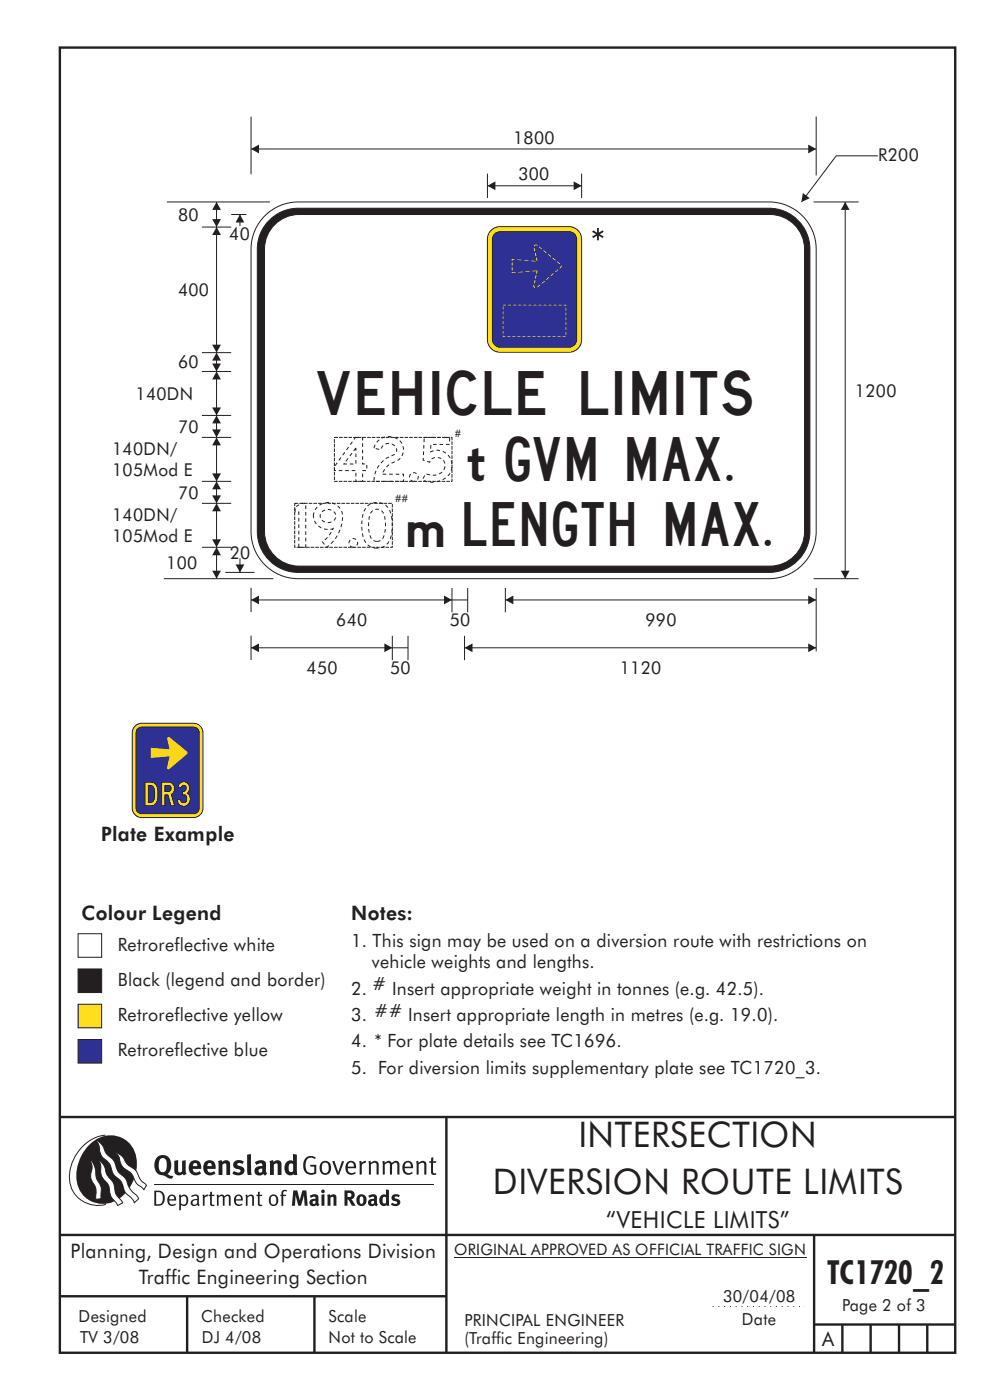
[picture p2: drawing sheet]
<svg xmlns="http://www.w3.org/2000/svg" width="210mm" height="297mm" viewBox="0 0 210 297" stroke-linecap="round" stroke-linejoin="round" font-family="sans-serif">
<g fill="none" stroke="#231f20" stroke-width=".51">
<path d="M12.7 10.1h189.9v276.9h-189.9zM12.7 237h189.8M94.7 236.9v50.1M12.7 262h190M12.7 275h82M39.7 275v12M66.7 275v12M172.7 262v25M172.7 281h30M178.7 281v6M184.7 281v6M190.7 281v6"/>
<path d="M196.7 281v6"/>
</g>
<path d="M151.2 277.2h19.5" fill="none" stroke="#231f20" stroke-width=".21" stroke-dasharray=".2 1" stroke-linecap="butt"/>
<path d="M96.3 266.7h74.7" fill="none" stroke="#231f20" stroke-width=".21"/>
<g fill="#231f20">
<path d="M64.9 245.6a1.61 1.61 0 0 1 2.1 0l-.2 .3a1.17 1.17 0 0 0-1.4-.2 1.17 1.17 0 0 0-.6 1.3 1.42 1.42 0 0 0 1.2 1.8l.7-.1v-1.2h-.8l-.1-.4h1.3v1.8a1.82 1.82 0 0 1-2.2 0 1.82 1.82 0 0 1-.6-2.1l.2-.7z" fill-rule="evenodd"/>
<path d="M68.2 246.5a1.77 1.77 0 0 0 .4 2.7 1.39 1.39 0 0 0 1.4-.5 1.39 1.39 0 0 0 .2-1.5 1.19 1.19 0 0 0-2-.7zM68.5 246.8a.83 .83 0 0 1 1 .1 .83 .83 0 0 1 .2 .9 .75 .75 0 0 1-.6 1.1 .75 .75 0 0 1-.8-.9v-.9z" fill-rule="evenodd"/>
<path d="M70.5 246.3h.4l.8 2.4 .8-2.4h.5l-1.1 2.9h-.4z" fill-rule="evenodd"/>
<path d="M73.6 246.7a1.74 1.74 0 0 0 .5 2.5l.9-.1 .5-.2-.2-.3a.89 .89 0 0 1-1.1 .2 .89 .89 0 0 1-.4-1h1.7a1.15 1.15 0 0 0-.4-1.4 1.15 1.15 0 0 0-1.5 .3zM74 246.8a.67 .67 0 0 1 .8-.1 .67 .67 0 0 1 .3 .8h-1.3z" fill-rule="evenodd"/>
<path d="M76.2 246.4l.4-.1 .1 .4 .5-.4h.5l-.2 .5a.61 .61 0 0 0-.8 .6v1.8h-.4z" fill-rule="evenodd"/>
<path d="M78.1 246.4l.5-.1 .1 .4a.89 .89 0 0 1 .9-.4 .89 .89 0 0 1 .7 .7v2.2h-.4v-2.2l-.1-.2-.3-.1-.8 .3v2.2h-.4z" fill-rule="evenodd"/>
<path d="M81.1 246.4l.4-.1 .1 .4a.83 .83 0 0 1 .8-.4 .83 .83 0 0 1 .7 .4 .86 .86 0 0 1 .9-.4 .86 .86 0 0 1 .7 .7v2.2h-.4l-.1-2.4a.5 .5 0 0 0-.8 .1l-.2 .2v2.1h-.5v-2.3l-.4-.2-.7 .3v2.2h-.4z" fill-rule="evenodd"/>
<path d="M85.7 246.7a1.74 1.74 0 0 0 .5 2.5l.9-.1 .5-.2-.2-.3a.89 .89 0 0 1-1.1 .2 .89 .89 0 0 1-.4-1h1.7a1.15 1.15 0 0 0-.5-1.4 1.15 1.15 0 0 0-1.4 .3zM86 246.8a.67 .67 0 0 1 .9-.1 .67 .67 0 0 1 .3 .8h-1.3z" fill-rule="evenodd"/>
<path d="M88.3 246.4l.4-.1 .1 .4a.89 .89 0 0 1 .9-.4 .89 .89 0 0 1 .7 .7v2.2h-.4v-2.2l-.1-.2-.3-.1-.8 .3v2.2h-.4z" fill-rule="evenodd"/>
<path d="M91.5 245.6l.4-.1v.8h.7l-.2 .4h-.5v2.1l.1 .1h.5l.1 .3a.71 .71 0 0 1-1.2-.6v-1.9h-.3v-.4h.3z" fill-rule="evenodd"/>
<path d="M37 246.3l.8-.2v2a.46 .46 0 0 0 .2 .6 .46 .46 0 0 0 .6-.2v-2.2l.8-.2v2.4l.2 .5-.6 .3-.2-.3a1.03 1.03 0 0 1-1.2 .3 1.03 1.03 0 0 1-.6-1.1z" fill-rule="evenodd"/>
<path d="M40.4 246.5a1.64 1.64 0 0 0 0 2.3 1.64 1.64 0 0 0 2.3 .1l-.4-.4a.78 .78 0 0 1-.9 .2 .78 .78 0 0 1-.5-.7h1.8a1.37 1.37 0 0 0-.6-1.7 1.37 1.37 0 0 0-1.7 .2zM41 246.9a.48 .48 0 0 1 .7-.1 .48 .48 0 0 1 .2 .6h-1z" fill-rule="evenodd"/>
<path d="M43.5 246.5a1.65 1.65 0 0 0-.2 2 1.65 1.65 0 0 0 1.9 .7l.5-.3-.3-.4a.78 .78 0 0 1-.9 .3 .78 .78 0 0 1-.5-.8h1.8a1.37 1.37 0 0 0-.6-1.7 1.37 1.37 0 0 0-1.7 .2zM44.1 246.9a.48 .48 0 0 1 .6-.1 .48 .48 0 0 1 .2 .6h-.9z" fill-rule="evenodd"/>
<path d="M46.3 246.3l.7-.2 .1 .4a.95 .95 0 0 1 1-.3 .95 .95 0 0 1 .7 .8v2.3h-.8v-2.3l-.3-.2-.5 .3v2.2h-.8z" fill-rule="evenodd"/>
<path d="M49.7 246.5a1.73 1.73 0 0 1 2-.1l-.2 .5-.6-.2a.42 .42 0 0 0-.6 .3l.2 .2a1.23 1.23 0 0 1 1.4 1.1 1.47 1.47 0 0 1-2.3 .9l-.3-.2 .3-.6 .7 .3a.47 .47 0 0 0 .7-.3 .87 .87 0 0 0-1-.5l-.4-.2-.1-.4z" fill-rule="evenodd"/>
<path d="M54.1 246.5l.3 .6 .3-.2a.62 .62 0 0 1 .9 .1v.4a1.21 1.21 0 0 0-1.3 .3 1.21 1.21 0 0 0-.2 1.3 1.19 1.19 0 0 0 1.7 0l.5 .4 .4-.5-.3-.3v-1.4a.96 .96 0 0 0-1.3-1.1zM55 248l.6-.1v.7a.43 .43 0 0 1-.6 .1 .43 .43 0 0 1 0-.7z" fill-rule="evenodd"/>
<path d="M57.2 246.3l.7-.2 .1 .4a.95 .95 0 0 1 1-.3 .95 .95 0 0 1 .7 .8v2.3h-.8v-2.3l-.3-.2-.5 .3v2.2h-.8z" fill-rule="evenodd"/>
<path d="M62.2 244.8v1.5a1.29 1.29 0 0 0-1.4 .2 1.29 1.29 0 0 0-.5 1.3 1.24 1.24 0 0 0 .5 1.3 1.24 1.24 0 0 0 1.5 0l.1 .2h.7l-.1-4.4zM61.5 246.9l.4-.1 .3 .2v1.5l-.3 .1a.48 .48 0 0 1-.6-.4 1.52 1.52 0 0 1 .2-1.3z" fill-rule="evenodd"/>
<path d="M52.4 245l.8-.2 .2 4.5h-.8l-.1-.2z" fill-rule="evenodd"/>
</g>
<path d="M22.4 240.8a9 9 0 0 0-7.4 10.9 6.2 6.2 0 0 0 7.5 3.8M32.7 251.4h59.4" fill="none" stroke="#231f20" stroke-width=".21"/>
<path d="M19.1 242.7a5.7 5.7 0 0 1 6.5-1.4 5.7 5.7 0 0 1 3.4 5.7 8.6 8.6 0 0 1-6.2 8.3 5.7 5.7 0 0 1-6.5-7 9.9 9.9 0 0 1 2.8-5.6z" fill-rule="evenodd" fill="#231f20"/>
<path d="M24.4 244.5a3.1 3.1 0 0 1 2.3 2.2l.8 .7a3.2 3.2 0 0 1 2 2.4l.4 .6 1.2 1.1-.6 .9-.2-.3a3.5 3.5 0 0 1-1.9-2.1 3.8 3.8 0 0 0-2.1-2.2 3.5 3.5 0 0 1-1-2.2zM20.4 241.9a3.4 3.4 0 0 1 1.9 2.4l.7 .9a3.3 3.3 0 0 1 1.7 2.6 4.4 4.4 0 0 0 1.7 2l.3 .3a6.1 6.1 0 0 0 2.5 3.7l.2 .5-.9 .9a6.1 6.1 0 0 0-1.9-2.3l-.4-.7a3.6 3.6 0 0 0-1.9-2.8l-.6-1a3.6 3.6 0 0 0-1.9-2.8 3.7 3.7 0 0 1-.8-2.4zM21 246.1a3.4 3.4 0 0 1 1.5 2.7l.6 1a3.8 3.8 0 0 1 1.4 3.1l.3 .7 1.2 1.6-1 .5-.5-.7a3.2 3.2 0 0 1-1.3-2.8 4.3 4.3 0 0 0-1.4-2.2 4.7 4.7 0 0 1-.5-3zM19.2 246.1a5.1 5.1 0 0 1 1.2 3.7l.3 .7a3.1 3.1 0 0 1 .7 2.9l.1 .9-1.1 .2-.1-.8a3.5 3.5 0 0 0-.9-3.3 3.6 3.6 0 0 1 .1-2.5z" fill-rule="evenodd" fill="#fff" stroke="#231f20" stroke-width=".21"/>
<g fill="#231f20">
<path d="M33.4 245.5a2.51 2.51 0 0 0 .4 3.7l.8 .1a2.78 2.78 0 0 0 2 .7l.2-.6h-.6l-.7-.3a2.56 2.56 0 0 0 0-3.8 1.83 1.83 0 0 0-2.1 .2zM34 245.8a.87 .87 0 0 1 1 .1 .87 .87 0 0 1 .4 .9v.4a1.17 1.17 0 0 1-.9 1.5l-.3-.1a2.38 2.38 0 0 1-.2-2.8z" fill-rule="evenodd"/>
<path d="M33.1 252.9v2.6a1.12 1.12 0 0 0 1.2-.3 1.12 1.12 0 0 0 .2-1.2l-.1-.5-.3-.5zM32.7 252.6h1.1a1.67 1.67 0 0 1 1.2 1.6 1.67 1.67 0 0 1-1.3 1.6h-1zM36.1 253.9l-.2 .5h1.1a.55 .55 0 0 0-.3-.6 .55 .55 0 0 0-.6 .1zM35.8 253.7a.95 .95 0 0 1 1.2-.1 .95 .95 0 0 1 .4 1.1h-1.5a.72 .72 0 0 0 .4 .8 .72 .72 0 0 0 .9-.2l.1 .3a1.15 1.15 0 0 1-1.5 0 1.15 1.15 0 0 1-.2-1.5zM38.4 254.1v1.1a.7 .7 0 0 0 .9 .2 .7 .7 0 0 0 .2-.9 .61 .61 0 0 0-.4-.7 .61 .61 0 0 0-.7 .3zM38 253.5l.3-.1 .1 .4a.95 .95 0 0 1 1.2-.2 .95 .95 0 0 1 .3 1.2 .92 .92 0 0 1-.5 .9 .92 .92 0 0 1-1-.1v1.1l-.4 .1zM40.9 254.8a.5 .5 0 0 0 .2 .8 .5 .5 0 0 0 .7-.4v-.6zM40.5 253.7a1 1 0 0 1 1.7 .3v1.4l.2 .2-.2 .3-.3-.4a.78 .78 0 0 1-1.4 0 .78 .78 0 0 1 .8-1.1h.5a.58 .58 0 0 0-.3-.7 .58 .58 0 0 0-.7 .2zM43 253.5l.3-.1 .1 .4 .3-.3 .5-.1-.2 .4a.52 .52 0 0 0-.6 .5v1.5h-.4zM44.6 252.9l.4-.1-.1 .7h.6l-.1 .2h-.5v1.5a.35 .35 0 0 0 .6 .3v.3a.57 .57 0 0 1-.6 .1 .57 .57 0 0 1-.3-.6v-1.6h-.3v-.2h.3zM45.9 253.5l.4-.1 .1 .4 .2-.2a.64 .64 0 0 1 1 .2 .7 .7 0 0 1 .8-.4 .7 .7 0 0 1 .5 .6v1.8h-.4v-1.7l-.2-.4-.7 .4v1.7h-.3v-1.7a.38 .38 0 0 0-.3-.4 .38 .38 0 0 0-.5 .2l-.1 .2v1.7h-.4zM50.2 253.9l-.2 .5h1.1a.55 .55 0 0 0-.2-.6 .55 .55 0 0 0-.7 .1zM49.9 253.7a.95 .95 0 0 1 1.2-.1 .95 .95 0 0 1 .4 1.1h-1.5a.72 .72 0 0 0 .4 .8 .72 .72 0 0 0 .9-.2l.1 .3a1.15 1.15 0 0 1-1.5 0 1.15 1.15 0 0 1-.2-1.5zM52.1 253.5l.3-.1 .1 .4a.72 .72 0 0 1 .8-.4 .72 .72 0 0 1 .6 .6v1.8h-.4v-1.6a.45 .45 0 0 0-.3-.5 .45 .45 0 0 0-.5 .2l-.2 .2v1.7h-.3zM54.7 252.9l.4-.1v.7h.6l-.1 .2h-.5v1.5a.35 .35 0 0 0 .5 .3v.3a.57 .57 0 0 1-.6 .1 .57 .57 0 0 1-.3-.6v-1.6h-.3v-.2h.3zM57.6 253.8l-.2 .8a.65 .65 0 0 0 .3 .8 .65 .65 0 0 0 .8-.2l.1-.1a.93 .93 0 0 0-.7-1.4zM57.3 253.7a1.12 1.12 0 0 1 1.4 0 1.12 1.12 0 0 1 .2 1.5 1.01 1.01 0 0 1-1.2 .6 1.01 1.01 0 0 1-.7-1.2zM59.9 252.6l.5-.2 .5 .1-.2 .3-.3-.1-.3 .2v.6h.6l-.1 .2h-.5v2.1h-.4v-2.1h-.2v-.2h.2zM62.2 252.5l-.3 3.3h.7l.1-2.3 .6 2.3h.5l.7-2.3 .1 2.3h.7l-.3-3.3h-.9l-.5 2.2-.5-2.2zM65.7 253.7l.3 .4a.51 .51 0 0 1 .5-.3 .51 .51 0 0 1 .4 .4v.1a.88 .88 0 0 0-1.1 .3 .88 .88 0 0 0 .2 1.2 .9 .9 0 0 0 1.1-.2l.3 .3 .4-.4-.3-.3v-1a.87 .87 0 0 0-.4-.9 .87 .87 0 0 0-1 .2zM66.4 254.8l.5-.1v.6l-.1 .1h-.3l-.2-.2zM68.2 253.4v2.4h.6v-2.5zM68.1 252.7a.4 .4 0 0 0 .8 0 .4 .4 0 0 0-.8 0zM69.4 253.5l.1 2.3h.6v-1.7a.33 .33 0 0 1 .4-.2 .33 .33 0 0 1 .2 .3v1.6h.7v-1.8a.75 .75 0 0 0-.6-.6 .75 .75 0 0 0-.8 .2v-.3zM73.1 252.5v3.3h.6v-1.4l.3 .3 .7 1.1h.7l-.9-1.4a.94 .94 0 0 0 .7-1 .94 .94 0 0 0-.9-.9zM73.7 253.1a.51 .51 0 0 1 .7 .1 .51 .51 0 0 1-.1 .7h-.6zM75.9 253.7a1.19 1.19 0 0 0-.1 1.7 1.19 1.19 0 0 0 1.7 0 1.19 1.19 0 0 0 0-1.6 1.19 1.19 0 0 0-1.6-.1zM76.5 253.9l.2-.1a.99 .99 0 0 1 0 1.6 1.06 1.06 0 0 1-.2-1.5zM78.1 253.7l.3 .4a.51 .51 0 0 1 .5-.3 .51 .51 0 0 1 .4 .4v.1a.88 .88 0 0 0-1.1 .3 .88 .88 0 0 0 .2 1.2 .9 .9 0 0 0 1.1-.2l.3 .3 .4-.4-.2-.3v-1a.87 .87 0 0 0-.5-.9 .87 .87 0 0 0-1 .2zM78.9 254.8l.4-.1v.6l-.1 .1h-.3l-.2-.2zM81.9 252.3v1.2a1.2 1.2 0 0 0-1.4 .6 1.2 1.2 0 0 0 .2 1.4l.5 .3 .8-.1v.1h.6l-.1-3.4zM81.4 253.9l.5 .1-.1 1.2a.46 .46 0 0 1-.5 0 .46 .46 0 0 1-.2-.6zM83.3 253.5a.79 .79 0 0 0-.2 1 .79 .79 0 0 0 1 .4 .33 .33 0 0 1 0 .5 .33 .33 0 0 1-.5-.1l-.5-.2-.2 .5a1.15 1.15 0 0 0 1.2 .3 1.15 1.15 0 0 0 .8-1 1.49 1.49 0 0 0-1.2-.8 .4 .4 0 0 1 .3-.3 .4 .4 0 0 1 .4 .1l.2 .1 .2-.4a1.47 1.47 0 0 0-1.5-.1z" fill-rule="evenodd"/>
</g>
<path d="M16.6 213h5v5h-5z" fill-rule="evenodd" fill="#ffdf1b"/>
<path d="M16.6 213h5v5h-5z" fill="none" stroke="#231f20" stroke-width=".21"/>
<path d="M16.6 220.5h5v5h-5z" fill-rule="evenodd" fill="#2e3092" stroke="#231f20" stroke-width=".21"/>
<path d="M16.6 205.6h5v5h-5z" fill-rule="evenodd" fill="#231f20" stroke="#231f20" stroke-width=".21"/>
<path d="M16.6 198.1h5v5h-5z" fill-rule="evenodd" fill="#fff" stroke="#231f20" stroke-width=".21"/>
<path d="M28.6 154l.9-.5 .6-.1h11a2.01 2.01 0 0 1 2 2v16a2.01 2.01 0 0 1-2 2h-11a2.01 2.01 0 0 1-2-2v-16v-.5z" fill-rule="evenodd" fill="#ffdf1b"/>
<path d="M28.6 154l.9-.5 .6-.1h11a2.01 2.01 0 0 1 2 2v16a2.01 2.01 0 0 1-2 2h-11a2.01 2.01 0 0 1-2-2v-16v-.5z" fill="none" stroke="#231f20" stroke-width=".21"/>
<path d="M29.3 154.5l.8-.3h11a1.21 1.21 0 0 1 1.2 1.2v16a1.21 1.21 0 0 1-1.2 1.2h-11a1.21 1.21 0 0 1-1.2-1.2v-16v-.3z" fill-rule="evenodd" fill="#2e3092"/>
<path d="M29.3 154.5l.8-.3h11a1.21 1.21 0 0 1 1.2 1.2v16a1.21 1.21 0 0 1-1.2 1.2h-11a1.21 1.21 0 0 1-1.2-1.2v-16v-.3z" fill="none" stroke="#231f20" stroke-width=".21"/>
<path d="M32 158.6l4 .4-.5-2.3a.34 .34 0 0 1 .5-.3l3.6 3a.37 .37 0 0 1 0 .6l-3.6 3.1a.33 .33 0 0 1-.4 0 .33 .33 0 0 1-.1-.4l.5-2.2-4 .3z" fill-rule="evenodd" fill="#fad617"/>
<path d="M55.8 46.2a10 10 0 0 1 7.4-3.4h99.9a10 10 0 0 1 10 10v60a10 10 0 0 1-10 10h-99.9a10 10 0 0 1-9.9-10v-60a9.9 9.9 0 0 1 2.5-6.6z" fill-rule="evenodd" fill="#fff" stroke="#231f20" stroke-width=".21"/>
<path d="M57.1 46.7a8.6 8.6 0 0 1 6.1-2.5h99.9a8.7 8.7 0 0 1 8.7 8.6v60a8.7 8.7 0 0 1-8.7 8.6h-99.9a8.7 8.7 0 0 1-8.6-8.6v-60a8.6 8.6 0 0 1 2.5-6.1z" fill-rule="evenodd" fill="#231f20" stroke="#231f20" stroke-width=".21"/>
<path d="M57.9 48a7.3 7.3 0 0 1 5.5-2.5h99.9a7.4 7.4 0 0 1 7.4 7.3v60a7.4 7.4 0 0 1-7.4 7.3h-99.9a7.4 7.4 0 0 1-7.3-7.3v-60a7.3 7.3 0 0 1 1.8-4.8z" fill-rule="evenodd" fill="#fff" stroke="#231f20" stroke-width=".21"/>
<path d="M53.3 24.7v12.3M53.3 31.6h119.8M35.4 42.8h21.8M172.6 42.8h9.5M34.7 122.8h23.3M47.8 121.4h6.2" fill="none" stroke="#231f20" stroke-width=".21"/>
<g fill="#231f20">
<path d="M53.3 31.6l1.6-.9v1.8z"/>
<path d="M171.4 30.7l1.7 .9-1.7 .9z"/>
</g>
<path d="M173.1 24.7v12.5M186.2 33.1h-8.8l-7.4 9.7" fill="none" stroke="#231f20" stroke-width=".21"/>
<path d="M170.3 40.9l1.5 1.2-1.8 .7z" fill="#231f20"/>
<path d="M103.4 36.8v5.2M103.4 39.4h20" fill="none" stroke="#231f20" stroke-width=".21"/>
<g fill="#231f20">
<path d="M103.4 39.4l1.7-.9v1.8z"/>
<path d="M121.7 38.5l1.7 .9-1.7 .9z"/>
<path d="M125.8 48.9l.9 .5-.1-1h.4v.9l.9-.4 .1 .3-.8 .5 .8 .5-.1 .3-.9-.5v1h-.4v-1l-.8 .5-.2-.3 .9-.5-.9-.5z" fill-rule="evenodd"/>
</g>
<path d="M104 49.1a2.66 2.66 0 0 1 2.1-1h14.6a2.67 2.67 0 0 1 2.7 2.6v21.4a2.67 2.67 0 0 1-2.7 2.6h-14.6a2.67 2.67 0 0 1-2.7-2.6v-21.4l.1-.6z" fill-rule="evenodd" fill="#ffdf1b" stroke="#231f20" stroke-width=".21"/>
<path d="M104.8 49.8l.8-.6 .5-.1h14.6a1.61 1.61 0 0 1 1.6 1.6v21.4a1.61 1.61 0 0 1-1.6 1.6h-14.6a1.61 1.61 0 0 1-1.6-1.6v-21.4z" fill-rule="evenodd" fill="#2e3092" stroke="#231f20" stroke-width=".21"/>
<g fill="#ffdf1b">
<path d="M106.7 64.7h.7v.1h-.7zM107.8 64.7h.7v.1h-.7zM108.9 64.7h.6v.1h-.6zM109.9 64.7h.7v.1h-.7zM111 64.7h.7v.1h-.7zM112.1 64.7h.6v.1h-.6zM113.1 64.7h.7v.1h-.7zM114.2 64.7h.7v.1h-.7zM115.3 64.7h.6v.1h-.6zM116.3 64.7h.7v.1h-.7zM117.4 64.7h.7v.1h-.7zM118.5 64.7h.6v.1h-.6zM119.5 64.7h.6l-.6 .1zM120 64.7l.1 .2zM120 65.3h.1v.6h-.1zM120 66.3h.1v.6h-.1zM120 67.3h.1v.7h-.1zM120 68.3h.1v.7h-.1zM120 69.4h.1v.6h-.1zM120 70.4h.1v.6h-.1zM119.3 71.3h.7v.2h-.7zM118.3 71.3h.6v.2h-.6zM117.2 71.3h.7v.2h-.7zM116.1 71.3h.7v.2h-.7zM115.1 71.3h.6v.2h-.6zM114 71.3h.7v.2h-.7zM112.9 71.3h.7v.2h-.7zM111.9 71.3h.6v.2h-.6zM110.8 71.3h.7v.2h-.7zM109.7 71.3h.7v.2h-.7zM108.7 71.3h.6v.2h-.6zM107.6 71.3h.7v.2h-.7zM106.7 71.4l.5-.1v.2zM106.7 71.2h.1v.2h-.1zM106.7 70.2h.1v.6h-.1zM106.7 69.1h.1v.7h-.1zM106.7 68.1h.1v.7h-.1zM106.7 67.1h.1v.6h-.1zM106.7 66.1h.1v.6h-.1zM106.7 65h.1v.7h-.1z"/>
<path d="M113.8 57.4h.2l-.1 .7h-.2zM113.6 58.4l.2 .1-.1 .6h-.2zM113.4 59.5h.2l-.2 .6h-.1zM113.2 60.5h.1v.2h-.2zM113.1 60.7h.2l.3 .3-.1 .1zM113.9 60.9l.6-.5 .2 .1-.6 .5zM114.9 60.1l.6-.5 .1 .1-.6 .5zM115.8 59.3l.6-.5 .1 .1-.5 .5zM116.8 58.5l.5-.5 .2 .1-.6 .5zM117.7 57.7l.6-.5 .1 .1-.6 .5zM118.6 56.9h.3zM118.9 56.5h.2l-.2 .4-.1-.1zM118.9 56.4l.2-.1v.2zM118.1 55.6l.1-.1 .6 .5h-.1zM117.1 54.8l.2-.1 .6 .5-.2 .1zM116.2 54l.1-.1 .6 .5-.1 .1zM115.2 53.2l.2-.1 .6 .5-.2 .1zM114.3 52.4l.1-.1 .6 .5-.1 .1zM113.9 52.1l.1-.1zM113.9 52h.1zM113.9 52h.1zM113.9 52l.1 .1zM113.9 52.1h.1zM113.7 51.9l.3 .1h-.3zM113.4 52l.3-.1-.3 .4-.2-.1zM113.2 52.6h.2l.1 .7h-.1zM113.4 53.7l.2-.1 .2 .7h-.2zM113.7 54.7h.2l.1 .6h-.2zM112.7 55.3l.9 .1v.1l-.9-.1zM111.2 55.2h.9v.2l-.9-.1zM109.7 55l.9 .1v.1h-.9zM108.6 55h.6l-.1 .1zM108.6 55h.1v.3h-.1zM108.6 55.7h.1v.6h-.1zM108.6 56.7h.1v.7h-.1zM108.6 57.8l.1 .1zM108.6 57.9h.1zM108.6 57.8l.8-.1v.2h-.7zM109.9 57.7l1-.1v.1l-.9 .1zM111.4 57.6l1-.1v.1l-1 .1zM112.9 57.5l.9-.1 .1 .1-1 .1z"/>
</g>
<path d="M123.4 36.8v5.2M179.3 42.8v80" fill="none" stroke="#231f20" stroke-width=".21"/>
<path d="M70.9 92.8h25v9.3h-25zM62.5 106.8h20.7v9.3h-20.7z" fill="none" stroke="#231f20" stroke-width=".21" stroke-dasharray=".8 .2" stroke-linecap="butt"/>
<g fill="#231f20">
<path d="M178.4 121.1h1.8l-.9 1.7z"/>
<path d="M179.3 42.8l.9 1.7h-1.8z"/>
</g>
<path d="M42.8 74.8h6.2M42.8 88.1h6.2M42.8 92.8h6.2M42.8 116.1h6.2M50.9 118.5v2.9M172.6 122.8h9.5" fill="none" stroke="#231f20" stroke-width=".21"/>
<path d="M50 119.7h1.8l-.9 1.7z" fill="#231f20"/>
<path d="M42.8 102.1h6.2M45.9 106.8v9.3" fill="none" stroke="#231f20" stroke-width=".21"/>
<g fill="#231f20">
<path d="M45 114.4h1.9l-1 1.7z"/>
<path d="M45.9 106.8l1 1.7h-1.9z"/>
</g>
<path d="M45.9 88.1v4.7" fill="none" stroke="#231f20" stroke-width=".21"/>
<g fill="#231f20">
<path d="M45.9 88.1l1 1.7h-1.9z"/>
<path d="M45 91.1h1.9l-1 1.7z"/>
</g>
<path d="M45.9 116.1v6.7" fill="none" stroke="#231f20" stroke-width=".21"/>
<g fill="#231f20">
<path d="M45 121.1h1.9l-1 1.7z"/>
<path d="M45.9 116.1l1 1.7h-1.9z"/>
</g>
<path d="M45.9 78.8v9.3" fill="none" stroke="#231f20" stroke-width=".21"/>
<g fill="#231f20">
<path d="M45.9 78.8l1 1.7h-1.9z"/>
<path d="M45 86.4h1.9l-1 1.7z"/>
</g>
<path d="M45.9 74.8v4" fill="none" stroke="#231f20" stroke-width=".21"/>
<g fill="#231f20">
<path d="M45.9 74.8l1 1.7h-1.9z"/>
<path d="M45 77.1h1.9l-1 1.7z"/>
</g>
<path d="M42.8 48.2h6.2M45.9 48.2v26.6" fill="none" stroke="#231f20" stroke-width=".21"/>
<g fill="#231f20">
<path d="M45 73.1h1.9l-1 1.7z"/>
<path d="M45.9 48.2l1 1.7h-1.9z"/>
</g>
<path d="M49 45.5h3.2M50.9 45.5v2.4" fill="none" stroke="#231f20" stroke-width=".21"/>
<path d="M50.9 45.5l.9 1.7h-1.8z" fill="#231f20"/>
<path d="M45.9 92.8v9.3" fill="none" stroke="#231f20" stroke-width=".21"/>
<g fill="#231f20">
<path d="M45.9 92.8l1 1.7h-1.9z"/>
<path d="M45 100.4h1.9l-1 1.7z"/>
</g>
<path d="M45.9 42.8v5.4" fill="none" stroke="#231f20" stroke-width=".21"/>
<g fill="#231f20">
<path d="M45 46.5h1.9l-1 1.7z"/>
<path d="M45.9 42.8l1 1.7h-1.9z"/>
</g>
<path d="M42.8 78.8h6.2M42.8 106.8h6.2M45.9 102.1v4.7" fill="none" stroke="#231f20" stroke-width=".21"/>
<g fill="#231f20">
<path d="M45.9 102.1l1 1.7h-1.9z"/>
<path d="M45 105.1h1.9l-1 1.7z"/>
</g>
<path d="M53.3 127.3h42.6M53.3 124.7v5.2" fill="none" stroke="#231f20" stroke-width=".21"/>
<g fill="#231f20">
<path d="M53.3 127.3l1.6-1v1.9z"/>
<path d="M94.2 126.3l1.7 1-1.7 .9z"/>
</g>
<path d="M53.3 137.4h29.9M53.3 134.8v5.2M95.9 124.7v5.2M95.9 127.3h3.3M99.2 124.7v5.2" fill="none" stroke="#231f20" stroke-width=".21"/>
<g fill="#231f20">
<path d="M53.3 137.4l1.6-.9v1.9z"/>
<path d="M81.5 136.5l1.7 .9-1.7 1z"/>
</g>
<path d="M83.2 134.9v5.1M83.2 137.4h3.4M86.6 134.9v5.1M98.5 137.4h74.6M98.5 134.9v5.1" fill="none" stroke="#231f20" stroke-width=".21"/>
<g fill="#231f20">
<path d="M171.4 136.5l1.7 .9-1.7 1z"/>
<path d="M98.5 137.4l1.7-.9v1.9z"/>
</g>
<path d="M107.2 127.3h65.9" fill="none" stroke="#231f20" stroke-width=".21"/>
<g fill="#231f20">
<path d="M171.4 126.3l1.7 1-1.7 .9z"/>
<path d="M107.2 127.3l1.7-1v1.9z"/>
</g>
<path d="M107.2 124.7v5.2M173.1 124.7v13.5" fill="none" stroke="#231f20" stroke-width=".21"/>
<g font-size="9.3" fill="#231f20">
<text x="67.3" y="88">VEHICLE LIMITS</text>
<text x="107.3" y="101.9">GVM MAX.</text>
<text x="71" y="102.1">42.5</text>
<text x="62.6" y="116.1">19.0</text>
<text x="98.5" y="115.9">LENGTH MAX.</text>
</g>
<g font-size="7.5" fill="#231f20">
<text x="122.7" y="243.4">INTERSECTION</text>
<text x="104.5" y="253.3">DIVERSION ROUTE LIMITS</text>
</g>
<text font-size="7.1" fill="#231f20" x="175.5" y="272.4">TC1720_2</text>
<g font-size="7" fill="#231f20">
<text x="99.2" y="102.1">t</text>
<text x="86.6" y="116.1">m</text>
</g>
<text font-size="5" fill="#ffdf1b" x="30.8" y="170.9">DR3</text>
<text font-size="5" fill="#231f20" x="128.5" y="260.5">“VEHICLE LIMITS”</text>
<g font-size="4.2" fill="#231f20">
<text x="21.4" y="178.4">Plate Example</text>
<text x="17.3" y="195.2">Colour Legend</text>
<text x="74.5" y="195.1">Notes:</text>
<text x="15" y="266.8">Planning, Design and Operations Division</text>
<text x="29.4" y="272.4">Traffic Engineering Section</text>
<text x="174.4" y="285.6">A</text>
</g>
<g font-size="3.9" fill="#231f20">
<text x="25" y="201.6">Retroreflective white</text>
<text x="74.5" y="200.8">1. This sign may be used on a diversion route with restrictions on</text>
<text x="25" y="209.1">Black (legend and border)</text>
<text x="78.9" y="205.4">vehicle weights and lengths.</text>
<text x="74.5" y="211">2. # Insert appropriate weight in tonnes (e.g. 42.5).</text>
<text x="25" y="216.6">Retroreflective yellow</text>
<text x="74.5" y="216.6">3. ## Insert appropriate length in metres (e.g. 19.0).</text>
<text x="25" y="224.1">Retroreflective blue</text>
<text x="74.5" y="227.8">5. For diversion limits supplementary plate see TC1720_3.</text>
<text x="74.5" y="222.2">4. * For plate details see TC1696.</text>
</g>
<g font-size="3.8" fill="#231f20">
<text x="108.8" y="30.6">1800</text>
<text x="186.3" y="34.1">R200</text>
<text x="110" y="38.1">300</text>
<text x="37.8" y="46.8">80</text>
<text x="48.6" y="50.9">40</text>
<text x="37.8" y="62.8">400</text>
<text x="37.8" y="78.2">60</text>
<text x="28.8" y="84.8">140DN</text>
<text x="181.4" y="84.1">1200</text>
<text x="37.8" y="91.8">70</text>
<text x="23.8" y="101.1">105Mod E</text>
<text x="23.8" y="96.5">140DN/</text>
<text x="37.8" y="105.8">70</text>
<text x="23.8" y="110.5">140DN/</text>
<text x="23.8" y="115">105Mod E</text>
<text x="48.7" y="118.6">2</text>
<text x="51" y="118.6">0</text>
<text x="35.3" y="120.8">100</text>
<text x="71.3" y="132.8">640</text>
<text x="95.4" y="132.8">50</text>
<text x="136.9" y="132.8">990</text>
<text x="65" y="143.1">450</text>
<text x="82.8" y="143.1">50</text>
<text x="131.5" y="143.1">1120</text>
</g>
<g font-size="3.5" fill="#231f20">
<text x="16.7" y="280.4">Designed</text>
<text x="42.7" y="280.4">Checked</text>
<text x="69.7" y="280.4">Scale</text>
<text x="98.5" y="281.3">PRINCIPAL ENGINEER</text>
<text x="153.4" y="276.3">30/04/08</text>
<text x="157.4" y="281">Date</text>
<text x="178.7" y="278.1">Page 2 of 3</text>
<text x="17" y="284.8">TV 3/08</text>
<text x="42.8" y="284.8">DJ 4/08</text>
<text x="69.7" y="285">Not to Scale</text>
<text x="98.5" y="285.1">(Traffic Engineering)</text>
</g>
<text font-size="3.4" fill="#231f20" x="96.3" y="266.3">ORIGINAL APPROVED AS OFFICIAL TRAFFIC SIGN</text>
<g font-size="2.1" fill="#231f20">
<text x="96.6" y="92.8">#</text>
<text x="83.9" y="106.5">##</text>
</g>
</svg>
